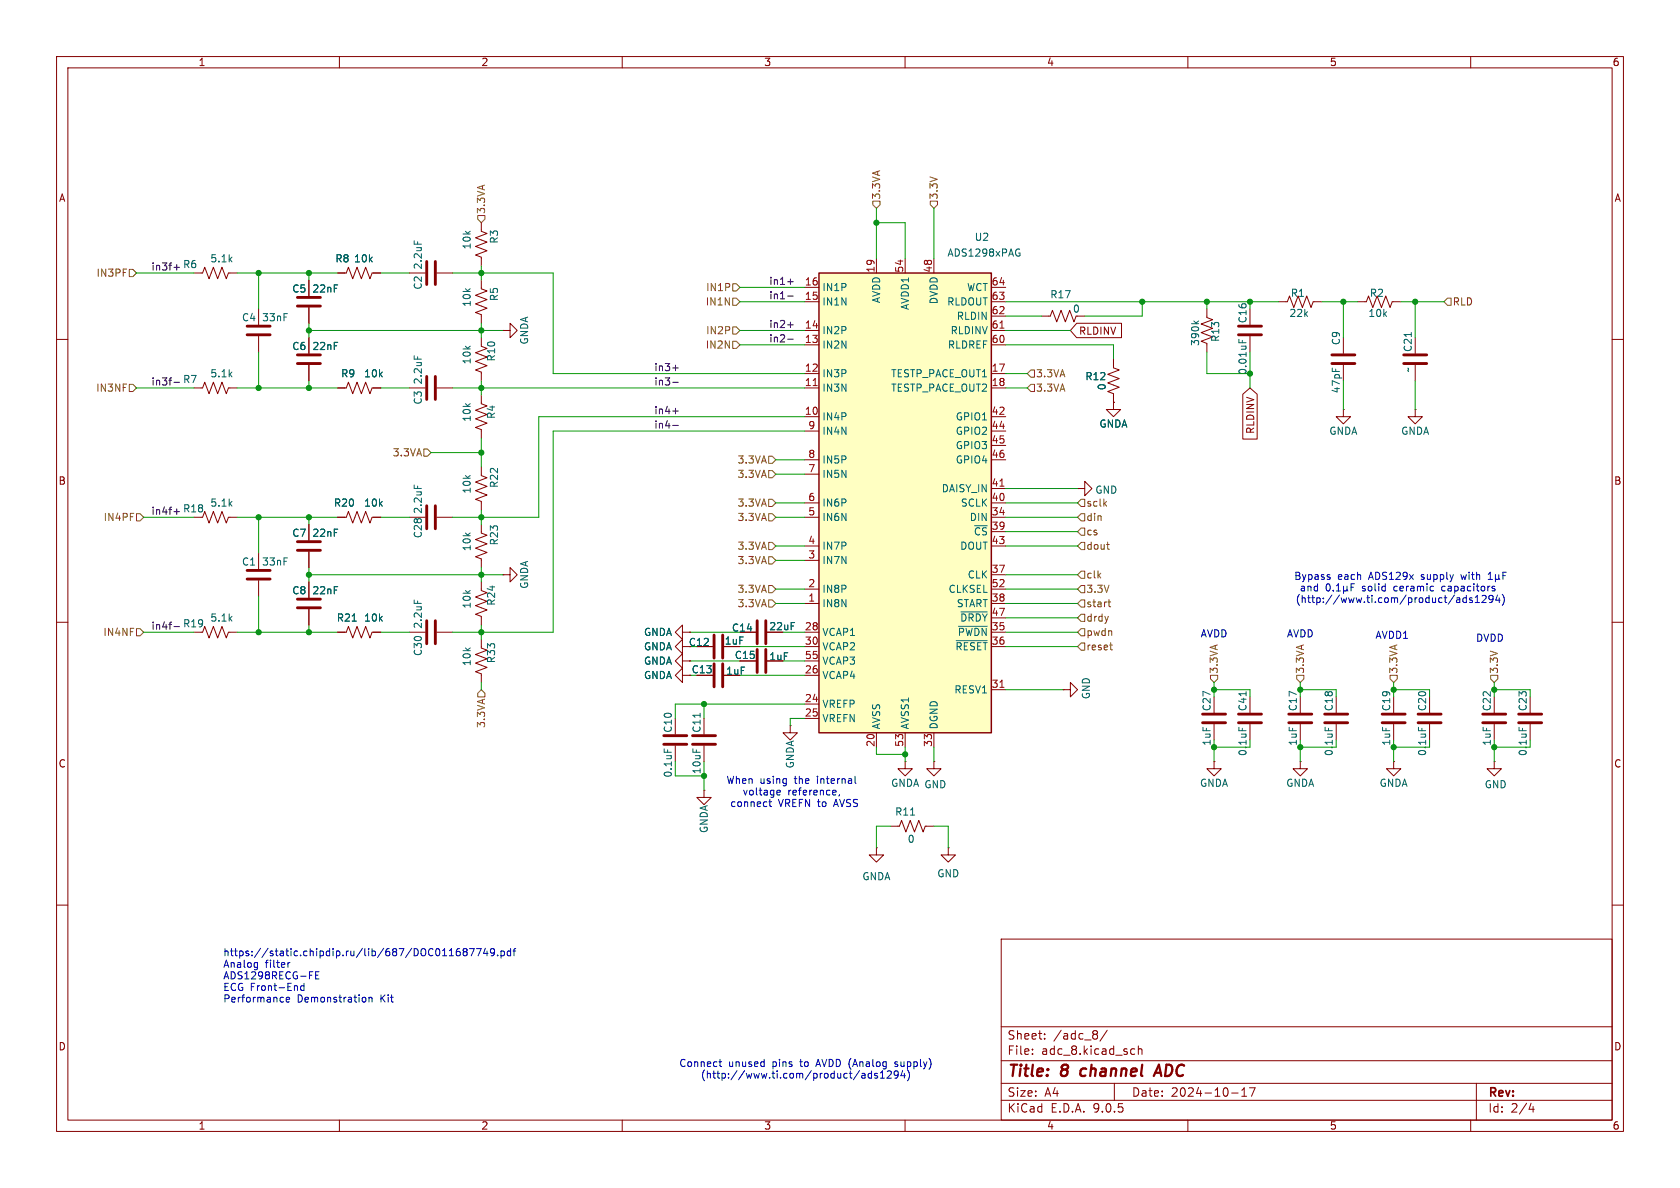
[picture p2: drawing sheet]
<svg xmlns="http://www.w3.org/2000/svg" width="297mm" height="210mm" viewBox="0 0 297 210" stroke-linecap="round" stroke-linejoin="round" font-family="sans-serif">
<g fill="none" stroke="#840000" stroke-width=".18">
<path d="M10 10h277v190h-277zM12 12h273v186h-273zM60 10v2M110 10v2M160 10v2M210 10v2M260 10v2M85.1 39.4v1.5l1 .4-2 .7 2 .8-2 .8 2 .7-2 .8 1 .4v1.5M34.3 48.3h1.5l.4-1.1 .8 2.1 .7-2.1 .8 2.1 .7-2.1 .8 2.1 .4-1h1.5M45.7 54.6v2.8M45.7 59.4v2.8M54.6 49.5v2.8"/>
<path d="M54.6 54.4v2.8M59.7 48.3h1.5l.4-1.1 .8 2.1 .7-2.1 .8 2.1 .7-2.1 .8 2.1 .4-1h1.5M72.4 48.3h2.8M77.2 48.3h2.8M85.1 59.7v1.5l1 .4-2 .8 2 .7-2 .8 2 .7-2 .8 1 .4v1.5M85.1 49.5v1.6l1 .3-2 .8 2 .8-2 .7 2 .8-2 .7 1 .4v1.6M88.9 58.4h1.3v-1.2l1.2 1.2-1.2 1.3v-1.3M88.9 58.4h.1M213.4 54.6v1.5l1 .4-2.1 .8 2.1 .7-2.1 .8 2.1 .8-2.1 .7 1.1 .4v1.5M221 59.4v2.8M226.1 53.3h1.5l.4-1 .7 2.1 .8-2.1 .8 2.1 .7-2.1 .8 2.1 .4-1.1h1.5M237.5 59.7v2.8"/>
<path d="M240 53.3h1.6l.3-1 .8 2.1 .8-2.1 .7 2.1 .8-2.1 .7 2.1 .4-1.1h1.5M10 60h2M34.3 68.6h1.5l.4-1 .8 2 .7-2 .8 2 .7-2 .8 2 .4-1h1.5M237.5 72.4v1.3h1.3l-1.3 1.2-1.3-1.2h1.3M237.5 72.4h.1M237.5 64.5v2.8M250.2 72.4v1.3h1.3l-1.3 1.2-1.3-1.2h1.3M250.2 72.4h.1M250.2 64.5v2.8M285 60h2M34.3 91.4h1.5l.4-1 .8 2.1 .7-2.1 .8 2.1 .7-2.1 .8 2.1 .4-1.1h1.5M45.7 97.8v2.8"/>
<path d="M54.6 92.7v2.8M54.6 97.5v2.8M59.7 91.4h1.5l.4-1 .8 2.1 .7-2.1 .8 2.1 .7-2.1 .8 2.1 .4-1.1h1.5M72.4 91.4h2.8M77.2 91.4h2.8M10 110h2M45.7 102.6v2.8M59.7 111.8h1.5l.4-1.1 .8 2.1 .7-2.1 .8 2.1 .7-2.1 .8 2.1 .4-1h1.5M72.4 111.8h2.8M77.2 111.8h2.8M85.1 102.9v1.5l1 .4-2 .7 2 .8-2 .8 2 .7-2 .8 1 .4v1.5M85.1 113v1.6l1 .3-2 .8 2 .8-2 .7 2 .8-2 .7 1 .4v1.6"/>
<path d="M88.9 101.6h1.3v-1.3l1.2 1.3-1.2 1.3v-1.3M88.9 101.6h.1M120.6 111.8v-1.3l-1.2 1.3 1.2 1.2v-1.2h1.3M120.6 116.8v-1.2l-1.2 1.2 1.2 1.3v-1.3h1.3M120.6 119.4v-1.3l-1.2 1.3 1.2 1.3v-1.3h1.3M120.6 114.3v-1.3l-1.2 1.3 1.2 1.3v-1.3h1.3M121.9 111.8h.1M121.9 116.8h.1M123.2 114.3h2.8M130.8 111.8h2.8M130.8 116.8h2.8M285 110h2"/>
<path d="M119.4 131.8v2.8M124.5 139.7v1.3h1.2l-1.2 1.2-1.3-1.2h1.3M124.5 139.7h.1M124.5 131.8v2.8M139.7 128.3v1.2h1.3l-1.3 1.3-1.3-1.3h1.3M139.7 128.3h.1M160 134.6v1.3h1.3l-1.3 1.3-1.3-1.3h1.3M160 134.6h.1M165.1 134.6v1.3h1.3l-1.3 1.3-1.3-1.3h1.3M165.1 134.6h.1M188 121.9h1.2v-1.2l1.3 1.2-1.3 1.3v-1.3M188 121.9h.1"/>
<path d="M214.6 134.6v1.3h1.3l-1.3 1.3-1.2-1.3h1.2M214.6 134.6h.1M214.6 128v2.8M221 128v2.8M229.9 134.6v1.3h1.2l-1.2 1.3-1.3-1.3h1.3M229.9 134.6h.1M229.9 128v2.8M236.2 128v2.8M246.4 134.6v1.3h1.2l-1.2 1.3-1.3-1.3h1.3M246.4 134.6h.1M246.4 128v2.8M252.7 128v2.8"/>
<path d="M264.2 128v2.8M270.5 128v2.8M154.9 149.9v1.2h1.3l-1.3 1.3-1.2-1.3h1.2M154.9 149.9h.1M157.5 146.1h1.5l.4-1.1 .7 2.1 .8-2.1 .8 2.1 .7-2.1 .8 2.1 .4-1h1.5M167.6 149.9v1.2h1.3l-1.3 1.3-1.2-1.3h1.2M167.6 149.9h.1M10 160h2M177 166h108v32h-108zM285 160h2M60 198v2M110 198v2"/>
<path d="M160 198v2M177 194.5h108M177 191.5h108M177 187.5h108M177 181.5h108M182.5 186.3v.1M182.5 185.5v.1M184.7 183.6v.1M184.7 182.8v.1M193.7 182.2l.3 .3-.3 .3 .3 .2v.4l-.3 .3M195.7 182.1l-1.2 2M197 191.5v3"/>
<path d="M200.2 185.4l.4 .1M200.6 186.3l-.4 .1M201.2 185.5l.3-.1 .3 .1 .1 .9M201.2 184.9v1.5M210 198v2M217.7 193.2h1.2M219.5 193.8h.9M219.5 192.7l.5-.4v1.5M220.9 192.3h1l-.7 1.5M260 198v2M261 191.5v6.5M270.7 195l-.4 1.1h.9"/>
<path d="M271 195.6v1"/>
</g>
<path d="M191.2 189.1l-.2 .7 .3 .4M204 190.2l.9-2 .4 2M204.2 189.6h1" fill="none" stroke="#840000" stroke-width=".4"/>
<g fill="none" stroke="#840000" stroke-width=".51">
<path d="M43.7 59.2h4.1M43.7 57.7h4.1M52.6 52.6h4M52.6 54.1h4M75.4 46.2v4.1M77 46.2v4.1M218.9 59.2h4.1M218.9 57.7h4.1M235.5 64.3h4M235.5 62.7h4M248.2 64.3h4M248.2 62.7h4"/>
<path d="M52.6 95.8h4M52.6 97.3h4M75.4 89.4v4.1M77 89.4v4.1M43.7 100.8h4.1M43.7 102.4h4.1M75.4 109.7v4.1M77 109.7v4.1M126.2 112.3v4M126.2 117.3v4.1M127.8 112.3v4M127.8 117.3v4.1"/>
<path d="M133.9 109.7v4.1M133.9 114.8v4.1M135.4 109.7v4.1M135.4 114.8v4.1M117.3 131.6h4.1M117.3 130h4.1M122.4 131.6h4.1M122.4 130h4.1M212.6 127.8h4.1M212.6 126.2h4.1M218.9 127.8h4.1M218.9 126.2h4.1"/>
<path d="M227.8 127.8h4.1M227.8 126.2h4.1M234.2 127.8h4.1M234.2 126.2h4.1M244.3 127.8h4.1M244.3 126.2h4.1M250.7 127.8h4.1M250.7 126.2h4.1M262.1 127.8h4.1M262.1 126.2h4.1M268.5 127.8h4M268.5 126.2h4"/>
</g>
<g fill="none" stroke="#006464" stroke-width=".18">
<path d="M73.2 42.6v.6M211.1 56.7l.4 .5M211.9 56.7l-.5 .4M219 60v.6M249.5 58.8v.7M219.6 60.2v.4M73.2 85.7v.6M62.3 109.8h.7M73.2 106.1v.6M117.4 132.4v.6M123.8 126.1v.7M219 128.6v.6"/>
<path d="M220.3 122.3v.7M234.3 128.6v.6M250.8 128.6v.6M268.5 128.6v.6M161 144.1h.7"/>
</g>
<path d="M144.8 48.3h30.5v81.2h-30.5z" fill="#ffffc2"/>
<path d="M144.8 48.3h30.5v81.2h-30.5z" fill="none" stroke="#840000" stroke-width=".25"/>
<g fill="none" stroke="#840000" stroke-width=".18">
<path d="M54.6 49.5v2.8M54.6 54.4v2.8M54.6 59.7v2.8M59.7 48.3h1.3M66 48.3h1.3M142.2 50.8h2.6M142.2 53.3h2.6M142.2 58.4h2.6M154.9 45.7v2.6M160 45.7v2.6M165.1 45.7v2.6M175.3 50.8h2.5"/>
<path d="M175.3 53.3h2.5M175.3 58.4h2.5M175.3 55.9h2.5M184.1 55.9h1.6l.4-1 .7 2 .8-2 .7 2 .8-2 .8 2 .3-1M190.3 57.1h8v2.6h-8l-1.1-1.3zM190.5 55.9h1.3M54.6 64.5v2.8M59.7 68.6h1.5l.4-1 .8 2 .7-2 .8 2 .7-2 .8 2 .4-1h1.5M72.4 68.6h2.8M77.2 68.6h2.8M85.1 69.9v1.5l1 .4-2 .7 2 .8-2 .7 2 .8-2 .8 1 .3v1.6M142.2 61h2.6"/>
<path d="M142.2 66h2.6M142.2 68.6h2.6M142.2 73.7h2.6M142.2 76.2h2.6M175.3 61h2.5M175.3 66h2.5M175.3 68.6h2.5M175.3 73.7h2.5M175.3 76.2h2.5M175.3 78.7h2.5M196.8 71.1v1.3h1.3l-1.3 1.3-1.2-1.3h1.2M196.8 71.1h.1"/>
<path d="M196.8 63.5v1.5l1.1 .4-2.1 .8 2.1 .7-2.1 .8 2.1 .8-2.1 .7 1 .4v1.5M219.7 69.7l1.3-1.1 1.3 1.1v7.9h-2.6zM54.6 92.7v2.8M54.6 97.5v2.8M59.7 91.4h1.3M66 91.4h1.3M85.1 82.6v1.5l1 .4-2 .7 2 .8-2 .7 2 .8-2 .8 1 .3v1.6M85.1 92.7v1.5l1 .4-2 .8 2 .7-2 .8 2 .8-2 .7 1 .4v1.5M142.2 81.3h2.6M142.2 83.8h2.6M142.2 88.9h2.6M142.2 91.4h2.6"/>
<path d="M142.2 96.5h2.6M142.2 99.1h2.6M175.3 81.3h2.5M175.3 88.9h2.5M175.3 91.4h2.5M175.3 96.5h2.5M175.3 86.4h2.5M175.3 94h2.5M190.5 86.4h1.3v-1.3l1.2 1.3-1.2 1.2v-1.2M190.5 86.4h.1M34.3 111.8h1.5l.4-1.1 .8 2.1 .7-2.1 .8 2.1 .7-2.1 .8 2.1 .4-1h1.5M54.6 102.9v2.8"/>
<path d="M54.6 107.7v2.8M59.7 111.8h1.3M66 111.8h1.3M121.9 111.8h.1M121.9 116.8h.1M123.2 114.3h2.8M130.8 111.8h2.8M130.8 116.8h2.8M142.2 104.1h2.6M142.2 106.7h2.6M142.2 111.8h2.6M142.2 114.3h2.6"/>
<path d="M142.2 116.8h2.6M142.2 119.4h2.6M175.3 104.1h2.5M175.3 106.7h2.5M175.3 111.8h2.5M175.3 114.3h2.5M175.3 101.6h2.5M175.3 109.2h2.5M142.2 124.5h2.6M142.2 127h2.6M154.9 129.5v2.6M160 129.5v2.6"/>
<path d="M165.1 129.5v2.6M175.3 121.9h2.5M264.2 134.6v1.3h1.2l-1.2 1.3-1.3-1.3h1.3M264.2 134.6h.1"/>
</g>
<path d="M176.8 58h.7M143.8 68.2h.7M176.8 85.9h.7M176.8 121.5h.7" fill="none" stroke="#a90000" stroke-width=".18"/>
<path d="M180 44l.3 .1M180.1 44.7h.2v.5l-.3 .1M73.2 62.9v.6M62.3 109.8h.7M169 113.3h5.5M169.5 110.7h5M169.9 108.2h4.6" fill="none" stroke="#006464" stroke-width=".18"/>
<path d="M52.6 62.7h4M52.6 64.3h4M75.4 66.5v4.1M77 66.5v4.1M52.6 105.9h4M52.6 107.4h4" fill="none" stroke="#840000" stroke-width=".51"/>
<g fill="none" stroke="#725600" stroke-width=".18">
<path d="M84.5 38.1h1.2v.6l-.6 .7-.6-.7zM154.3 35.6h1.3v.6l-.7 .6-.6-.6zM164.5 35.6h1.2v.6l-.6 .6-.6-.6zM22.9 47.6h.6l.6 .7-.6 .6h-.6zM129.5 52.7h.7l.6 .6-.6 .7h-.7zM129.5 57.8h.7l.6 .6-.6 .7h-.7zM129.5 50.2h.7l.6 .6-.6 .6h-.7zM255.9 52.7h.6v1.3h-.6l-.6-.7zM22.9 67.9h.6l.6 .7-.6 .6h-.6zM74.9 79.4h.7l.6 .6-.6 .6h-.7zM129.5 60.3h.7l.6 .7-.6 .6h-.7zM182.2 67.9h.7v1.3h-.7l-.6-.6z"/>
<path d="M182.2 65.4h.7v1.3h-.7l-.6-.7zM24.1 90.8h.7l.6 .6-.6 .7h-.7zM135.9 95.9h.6l.7 .6-.7 .7h-.6zM135.9 98.4h.6l.7 .7-.7 .6h-.6zM135.9 83.2h.6l.7 .6-.7 .7h-.6zM135.9 90.8h.6l.7 .6-.7 .7h-.6zM135.9 88.3h.6l.7 .6-.7 .6h-.6zM135.9 80.6h.6l.7 .7-.7 .6h-.6zM191.1 95.9h.7v1.3h-.7l-.6-.7zM191.1 88.3h.7v1.2h-.7l-.6-.6zM191.1 90.8h.7v1.3h-.7l-.6-.7zM191.1 93.3h.7v1.3h-.7l-.6-.6z"/>
<path d="M195.3 89l.3 .5M195.6 96.3h.5M195.6 88.6l-.5 .5M195.9 97l.2 .1M24.1 111.1h.7l.6 .7-.6 .6h-.7zM135.9 103.5h.6l.7 .6-.7 .7h-.6zM135.9 106h.6l.7 .7-.7 .6h-.6zM191.1 111.1h.7v1.3h-.7l-.6-.6zM191.1 106h.7v1.3h-.7l-.6-.6zM191.1 103.5h.7v1.3h-.7l-.6-.7zM191.1 113.7h.7v1.2h-.7l-.6-.6zM191.1 101h.7v1.2h-.7l-.6-.6z"/>
<path d="M191.1 108.6h.7v1.3h-.7l-.6-.7zM195.9 106.4h.5M196.1 106v1.1l.3 .2M196.2 114h.5M196.4 114.8l.3 .1M214 119.4h1.3v.6l-.7 .7-.6-.7zM229.2 119.4h1.3v.6l-.6 .7-.7-.7zM245.7 119.4h1.3v.6l-.6 .7-.7-.7zM263.5 119.4h1.3v.6l-.6 .7-.7-.7zM84.5 122.6l.6-.7 .6 .7v.6h-1.2z"/>
</g>
<g fill="none" stroke="#0f0f0f" stroke-width=".18">
<path d="M30.8 47.3h.9M31.2 46.8v.9M139.3 60h.9M139.3 57.4h.9M139.3 49.8h.9M139.3 52.3h.9M30.8 67.6h.9M118.9 65h1M118.9 67.6h1M118.9 72.7h1M118.9 75.2h1M30.8 90.4h.9"/>
<path d="M31.2 90v.9M30.8 110.8h.9"/>
</g>
<g fill="none" stroke="#009600" stroke-width=".18">
<path d="M154.9 36.8v8.9M154.9 39.4h5.1v6.3M165.1 36.8v8.9M24.1 48.3h10.2M41.9 48.3h17.8M45.7 48.3v6.3M54.6 48.3v1.2M54.6 57.2v2.5M54.6 58.4h34.3M67.3 48.3h5.1M80 48.3h17.8v17.7h44.4M85.1 47v2.5"/>
<path d="M85.1 57.2v2.5M130.8 50.8h11.4M130.8 58.4h11.4M130.8 53.3h11.4M177.8 58.4h11.4M177.8 53.3h48.3M177.8 55.9h6.3M201.9 53.3v2.6h-10.1M213.4 53.3v1.3M221 53.3v1.3M233.7 53.3h6.3M237.5 53.3v6.4"/>
<path d="M247.6 53.3h7.7M250.2 53.3v6.4M24.1 68.6h10.2M41.9 68.6h17.8M45.7 62.2v6.4M54.6 67.3v1.3M67.3 68.6h5.1M80 68.6h62.2M85.1 67.3v2.6M85.1 77.5v5.1M130.8 61h11.4M142.2 76.2h-44.4v35.6h-17.8"/>
<path d="M142.2 73.7h-47v17.7h-15.2M177.8 68.6h3.8M177.8 61h19v2.5M177.8 66h3.8M213.4 62.2v3.8h7.6M221 62.2v6.4M237.5 67.3v5.1M250.2 67.3v5.1M25.4 91.4h8.9M41.9 91.4h17.8M45.7 91.4v6.4M54.6 91.4v1.3"/>
<path d="M67.3 91.4h5.1M76.2 80h8.9M85.1 90.2v2.5M137.2 91.4h5M137.2 81.3h5M137.2 96.5h5M137.2 99.1h5M137.2 83.8h5M137.2 88.9h5M177.8 91.4h12.7M177.8 96.5h12.7M177.8 88.9h12.7"/>
<path d="M177.8 86.4h12.7M177.8 94h12.7M25.4 111.8h8.9M41.9 111.8h17.8M45.7 105.4v6.4M54.6 100.3v2.6M54.6 110.5v1.3M54.6 101.6h34.3M67.3 111.8h5.1M85.1 100.3v2.6M85.1 110.5v2.5M121.9 111.8h8.9"/>
<path d="M121.9 116.8h8.9M130.8 114.3h11.4M130.8 119.4h11.4M137.2 106.7h5M137.2 104.1h5M138.4 111.8h3.8M138.4 116.8h3.8M177.8 111.8h12.7M177.8 106.7h12.7M177.8 104.1h12.7M177.8 114.3h12.7M177.8 109.2h12.7"/>
<path d="M177.8 101.6h12.7M85.1 120.7v1.2M119.4 137.2h5.1v2.5M124.5 124.5v2.5M142.2 124.5h-22.8v2.5M142.2 127h-2.5v1.3M154.9 132.1v1.3h5.1M160 132.1v2.5M165.1 132.1v2.5M177.8 121.9h10.2M214.6 121.9h6.4v1.3M214.6 120.7v2.5"/>
<path d="M221 132.1h-6.4v2.5M229.9 121.9h6.3v1.3M229.9 120.7v2.5M236.2 132.1h-6.3v2.5M246.4 121.9h6.3v1.3M246.4 120.7v2.5M252.7 132.1h-6.3v2.5M264.2 121.9h6.3v1.3M264.2 120.7v2.5M270.5 132.1h-6.3v2.5M157.5 146.1h-2.6v3.8M165.1 146.1h2.5v3.8"/>
</g>
<g fill="none" stroke="#0000c2" stroke-width=".18">
<path d="M235 102l.2 .2-.2 .2M235 101.6h.1M235 103.3a.69 .69 0 0 1-.3 1.2l-.2-.3-.1-.5M235.7 104.3v.2M236.3 104.5h.7M236.3 103.6l.3-.4v1.3M237.5 104.3l.2 .2h.2l.2-.2M237.5 103.6v1.3M238.1 104.3l.2 .2M238.1 103.6v.7M238.9 103.8h.4M238.9 103.2v1.3"/>
<path d="M258 105.7l.1 .8M258.1 106.5h-.4M258.1 106h-.4M258.7 105.7l-.1 .2 .1 .5 .2 .1h.3M259.2 105.2v1.3M259.8 105.7v.3l.5 .2v.1l-.2 .2h-.3M260.8 106.5h.7M261.2 105.2v1.3M262.7 105.6l-.7 .9h.7M263.1 102.4h.7M263.1 101.5l.4-.3v1.2M263.2 105.5v.3l.3 .2h.2l.2-.2"/>
<path d="M263.9 104l.4 .1v.2l-.2 .2h-.2M263.9 103.6l.4 .1M263.9 105.5a.84 .84 0 0 1-.3 1h-.3M264.4 102.2l.2 .2h.2l.2-.2M264.4 101.6v1.2M264.7 105.2l-.3 .9h.8M265 102.2l.2 .2M265 101.6v.6M265 105.7v.8M265.6 105.1a1.46 1.46 0 0 1 0 1.9M265.7 101.8h.4M266.3 101.2h-.6v1.2"/>
<path d="M137.9 139.8l.1 .2-.7 .1M147.6 139.7l.2 .3-.6 .1M151.2 137.2v1.1l.1 .2M136.1 141.3v1.1l.3 .2M137.4 140.5h.5M147.7 140.5h-.1M148.4 140.5l-.1 .2M45.5 170.2v1l-.2 .2M45.5 170.9l-.3 .1M50 176.3l.1 .1M50.1 177.1h-.1M50.6 176.7l.6-.1-.1-.2-.3-.1-.2 .2 .1 .6h.4"/>
<path d="M50.9 170.2v.8M51 170.2l-.1 .2M53.7 173.8v1.3M53.7 174.3l-.3-.1-.3 .3 .2 .5h.4M55.8 172.4h.4M56.4 171.8h-.6v1.2h.6M64.4 176.3l.3 .2v.4l-.3 .2M65.2 176.4l.2-.1 .3 .1 .1 .7M65.2 176.3v.8M79.4 169h.8M79.4 168.1l.4-.4v1.3M81.3 167.7l-.4 .1a.86 .86 0 0 0 0 1.2l.4-.2 .1-.4-.3-.2h-.3l-.1 .2"/>
<path d="M82.1 168.2l-.2 .3v.3l.2 .2 .4-.1 .1-.2v-.2l-.3-.3M82.1 168.2l-.2-.2 .2-.3h.2l.3 .2-.3 .3M82.1 168.2h.2M83 167.7h.9l-.6 1.3M84.2 167.7h.9l-.6 1.3M85.8 167.6l-.3 .9h.8M86.1 168.1v.9M87.4 168.2l-.2 .3-.4-.1-.1-.2 .1-.4 .4-.1 .2 .1a.84 .84 0 0 1-.3 1.2h-.3M88 168.8v.2M88.6 168.2l.3-.1 .3 .3-.1 .5h-.5M88.6 168.1v1.3M90.3 168.2l-.4-.1-.2 .3 .1 .5h.5"/>
<path d="M90.3 167.7v1.3M90.7 168.1h.5M91.2 167.7l-.3 .2v1.1M127.1 187.7h.5M127.3 187.3v1.1l.3 .1M152.9 189.8v.8M152.9 190.5l-.4 .1M152.9 190l-.4 .1M153.6 189.8l-.1 .2v.5l.2 .1 .4-.1M154.1 189.3v1.3M154.7 189.8v.3l.4 .1 .1 .2-.2 .2-.4-.1M155.6 190.6h.8"/>
<path d="M156 189.3v1.3M157 189.3l.5 .1 .1 .3-.8 .9h.8M158.2 188.5h.4M158.6 187.7l-.4 .2v.2h.4M158.6 189.3l-.5 .1v.5l.2 .2h.3l.2-.2M158.8 189.6a.84 .84 0 0 1-.4 1h-.2M159.6 189.3l-.3 .9h.8M159.9 189.7v.9M160.7 189.7v.8l-.3 .6"/>
</g>
<g fill="#009600" stroke="#009600" stroke-width=".18">
<circle cx="85.1" cy="101.6" r=".46"/>
<circle cx="85.1" cy="111.8" r=".46"/>
<circle cx="124.5" cy="124.5" r=".46"/>
<circle cx="124.5" cy="137.2" r=".46"/>
<circle cx="85.1" cy="68.6" r=".46"/>
<circle cx="54.6" cy="48.3" r=".46"/>
<circle cx="54.6" cy="58.4" r=".46"/>
<circle cx="85.1" cy="48.3" r=".46"/>
<circle cx="85.1" cy="58.4" r=".46"/>
<circle cx="45.7" cy="48.3" r=".46"/>
<circle cx="45.7" cy="68.6" r=".46"/>
<circle cx="54.6" cy="68.6" r=".46"/>
<circle cx="54.6" cy="111.8" r=".46"/>
<circle cx="54.6" cy="101.6" r=".46"/>
<circle cx="45.7" cy="111.8" r=".46"/>
<circle cx="45.7" cy="91.4" r=".46"/>
<circle cx="54.6" cy="91.4" r=".46"/>
<circle cx="160" cy="133.4" r=".46"/>
<circle cx="85.1" cy="91.4" r=".46"/>
<circle cx="85.1" cy="80" r=".46"/>
<circle cx="214.6" cy="121.9" r=".46"/>
<circle cx="214.6" cy="132.1" r=".46"/>
<circle cx="221" cy="66" r=".46"/>
<circle cx="213.4" cy="53.3" r=".46"/>
<circle cx="201.9" cy="53.3" r=".46"/>
<circle cx="237.5" cy="53.3" r=".46"/>
<circle cx="250.2" cy="53.3" r=".46"/>
<circle cx="221" cy="53.3" r=".46"/>
<circle cx="264.2" cy="121.9" r=".46"/>
<circle cx="246.4" cy="121.9" r=".46"/>
<circle cx="246.4" cy="132.1" r=".46"/>
<circle cx="229.9" cy="121.9" r=".46"/>
<circle cx="264.2" cy="132.1" r=".46"/>
<circle cx="229.9" cy="132.1" r=".46"/>
<circle cx="154.9" cy="39.4" r=".46"/>
</g>
<g font-size="2.8" fill="#840000">
<text x="178" y="190.9">Title:</text>
<text x="187.7" y="190.9">8</text>
<text x="191.9" y="190.9">channel</text>
<text x="205.9" y="190.9">ADC</text>
</g>
<g font-size="2.1" fill="#840000">
<text x="178" y="184">Sheet:</text>
<text x="186.2" y="184">/adc_8/</text>
<text x="178" y="186.7">File:</text>
<text x="184.1" y="186.7">adc_8.kicad_sch</text>
<text x="178" y="196.9">KiCad</text>
<text x="178" y="194.1">Size:</text>
<text x="184.7" y="194.1">A4</text>
<text x="185.7" y="196.9">E.D.A.</text>
<text x="193.3" y="196.9">9.0.5</text>
<text x="200" y="194.1">Date:</text>
<text x="207" y="194.1">2024-10-17</text>
<text x="263" y="194.3">Rev:</text>
<text x="263" y="196.9">Id:</text>
<text x="267.1" y="196.9">2/4</text>
</g>
<g font-size="1.8" fill="#840000">
<text x="35" y="11.9">1</text>
<text x="85" y="11.9">2</text>
<text x="135" y="11.9">3</text>
<text x="185" y="11.9">4</text>
<text x="235" y="11.9">5</text>
<text x="285" y="11.9">6</text>
<text x="10.3" y="35.9">A</text>
<text x="285.3" y="35.9">A</text>
<text x="190.7" y="59.4">RLDINV</text>
<text x="221.9" y="76.8" transform="rotate(-90 221.9 76.8)">RLDINV</text>
<text x="10.3" y="85.9">B</text>
<text x="285.3" y="85.9">B</text>
<text x="135.9" y="111.6">22uF</text>
<text x="122.2" y="119.2">C13</text>
<text x="128" y="114.1">1uF</text>
<text x="128.3" y="119.5">1uF</text>
<text x="135.9" y="116.9">1uF</text>
<text x="10.3" y="135.9">C</text>
<text x="285.3" y="135.9">C</text>
<text x="10.3" y="185.9">D</text>
<text x="285.3" y="185.9">D</text>
<text x="35" y="199.9">1</text>
<text x="85" y="199.9">2</text>
<text x="135" y="199.9">3</text>
<text x="185" y="199.9">4</text>
<text x="235" y="199.9">5</text>
<text x="285" y="199.9">6</text>
</g>
<g font-size="1.8" fill="#725600">
<text x="155.8" y="35.4" transform="rotate(-90 155.8 35.4)">3.3VA</text>
<text x="166" y="35.4" transform="rotate(-90 166 35.4)">3.3V</text>
<text x="86" y="37.9" transform="rotate(-90 86 37.9)">3.3VA</text>
<text x="17" y="49.1">IN3PF</text>
<text x="124.7" y="51.7">IN1P</text>
<text x="124.7" y="54.2">IN1N</text>
<text x="124.7" y="59.3">IN2P</text>
<text x="256.7" y="54.2">RLD</text>
<text x="124.7" y="61.8">IN2N</text>
<text x="16.9" y="69.4">IN3NF</text>
<text x="183.1" y="69.4">3.3VA</text>
<text x="183.1" y="66.9">3.3VA</text>
<text x="69.3" y="80.9">3.3VA</text>
<text x="130.3" y="82.1">3.3VA</text>
<text x="130.3" y="84.7">3.3VA</text>
<text x="130.3" y="89.8">3.3VA</text>
<text x="192" y="89.8">sclk</text>
<text x="18.2" y="92.3">IN4PF</text>
<text x="130.3" y="92.3">3.3VA</text>
<text x="192" y="92.3">din</text>
<text x="192" y="94.8">cs</text>
<text x="130.3" y="97.4">3.3VA</text>
<text x="130.3" y="99.9">3.3VA</text>
<text x="192" y="97.4">dout</text>
<text x="130.3" y="105">3.3VA</text>
<text x="130.3" y="107.5">3.3VA</text>
<text x="192" y="107.5">start</text>
<text x="192" y="105">3.3V</text>
<text x="192" y="102.5">clk</text>
<text x="18.2" y="112.6">IN4NF</text>
<text x="192" y="112.6">pwdn</text>
<text x="192" y="110.1">drdy</text>
<text x="192" y="115.2">reset</text>
<text x="215.5" y="119.2" transform="rotate(-90 215.5 119.2)">3.3VA</text>
<text x="230.7" y="119.2" transform="rotate(-90 230.7 119.2)">3.3VA</text>
<text x="247.2" y="119.2" transform="rotate(-90 247.2 119.2)">3.3VA</text>
<text x="265" y="119.2" transform="rotate(-90 265 119.2)">3.3V</text>
<text x="86" y="128.8" transform="rotate(-90 86 128.8)">3.3VA</text>
</g>
<g font-size="1.8" fill="#0f0f0f">
<text x="26.7" y="47.9">in3f+</text>
<text x="135.9" y="50.5">in1+</text>
<text x="135.9" y="53">in1-</text>
<text x="135.9" y="58.1">in2+</text>
<text x="115.6" y="65.7">in3+</text>
<text x="135.9" y="60.6">in2-</text>
<text x="26.7" y="68.2">in3f-</text>
<text x="115.6" y="68.2">in3-</text>
<text x="115.6" y="73.3">in4+</text>
<text x="115.6" y="75.9">in4-</text>
<text x="26.7" y="91.1">in4f+</text>
<text x="26.7" y="111.4">in4f-</text>
</g>
<g font-size="1.8" fill="#006464">
<text x="32.3" y="47.6">R6</text>
<text x="37.1" y="46.6">5.1k</text>
<text x="59.2" y="46.6">R8</text>
<text x="62.5" y="46.6">10k</text>
<text x="74.8" y="47.7" transform="rotate(-90 74.8 47.7)">2.2uF</text>
<text x="83.4" y="44.2" transform="rotate(-90 83.4 44.2)">10k</text>
<text x="88.2" y="43.2" transform="rotate(-90 88.2 43.2)">R3</text>
<text x="167.4" y="45.6">ADS1298xPAG</text>
<text x="172.2" y="42.8">U2</text>
<text x="51.6" y="51.9">C5</text>
<text x="55.1" y="51.9">22nF</text>
<text x="74.8" y="51.3" transform="rotate(-90 74.8 51.3)">C2</text>
<text x="88.2" y="53.3" transform="rotate(-90 88.2 53.3)">R5</text>
<text x="145.3" y="51.7">IN1P</text>
<text x="155.8" y="53.7" transform="rotate(-90 155.8 53.7)">AVDD</text>
<text x="166" y="53.9" transform="rotate(-90 166 53.9)">DVDD</text>
<text x="170.9" y="51.7">WCT</text>
<text x="185.6" y="52.9">R17</text>
<text x="228.1" y="52.7">R1</text>
<text x="242.1" y="52.7">R2</text>
<text x="42.7" y="57">C4</text>
<text x="46.2" y="57">33nF</text>
<text x="83.4" y="54.3" transform="rotate(-90 83.4 54.3)">10k</text>
<text x="145.3" y="54.2">IN1N</text>
<text x="145.3" y="59.3">IN2P</text>
<text x="160.9" y="54.9" transform="rotate(-90 160.9 54.9)">AVDD1</text>
<text x="167.4" y="54.2">RLDOUT</text>
<text x="168" y="59.3">RLDINV</text>
<text x="169" y="56.7">RLDIN</text>
<text x="189.6" y="55.5">0</text>
<text x="220.6" y="57.2" transform="rotate(-90 220.6 57.2)">C16</text>
<text x="227.8" y="56.2">22k</text>
<text x="241.8" y="56.2">10k</text>
<text x="51.6" y="62.1">C6</text>
<text x="55.1" y="62.1">22nF</text>
<text x="83.4" y="64.5" transform="rotate(-90 83.4 64.5)">10k</text>
<text x="87.7" y="64" transform="rotate(-90 87.7 64)">R10</text>
<text x="93.6" y="61" transform="rotate(-90 93.6 61)">GNDA</text>
<text x="145.3" y="61.8">IN2N</text>
<text x="167.5" y="61.8">RLDREF</text>
<text x="212.2" y="61.3" transform="rotate(-90 212.2 61.3)">390k</text>
<text x="215.7" y="60.5" transform="rotate(-90 215.7 60.5)">R13</text>
<text x="237.1" y="61.1" transform="rotate(-90 237.1 61.1)">C9</text>
<text x="249.8" y="65.9" transform="rotate(-90 249.8 65.9)">~</text>
<text x="249.8" y="62.3" transform="rotate(-90 249.8 62.3)">C21</text>
<text x="32.3" y="67.9">R7</text>
<text x="37.1" y="66.9">5.1k</text>
<text x="60.2" y="66.9">R9</text>
<text x="64.3" y="66.9">10k</text>
<text x="74.8" y="71.6" transform="rotate(-90 74.8 71.6)">C3</text>
<text x="74.8" y="68.1" transform="rotate(-90 74.8 68.1)">2.2uF</text>
<text x="145.3" y="66.9">IN3P</text>
<text x="145.3" y="69.4">IN3N</text>
<text x="157.4" y="66.9">TESTP_PACE_OUT1</text>
<text x="157.4" y="69.4">TESTP_PACE_OUT2</text>
<text x="191.8" y="67.4">R12</text>
<text x="195.7" y="69.1" transform="rotate(-90 195.7 69.1)">0</text>
<text x="220.6" y="66.4" transform="rotate(-90 220.6 66.4)">0.01uF</text>
<text x="237.1" y="69.6" transform="rotate(-90 237.1 69.6)">47pF</text>
<text x="83.4" y="74.7" transform="rotate(-90 83.4 74.7)">10k</text>
<text x="87.7" y="74.2" transform="rotate(-90 87.7 74.2)">R4</text>
<text x="145.3" y="74.5">IN4P</text>
<text x="145.3" y="77.1">IN4N</text>
<text x="168.9" y="74.5">GPIO1</text>
<text x="168.9" y="77.1">GPIO2</text>
<text x="194.3" y="75.8">GNDA</text>
<text x="234.9" y="77.1">GNDA</text>
<text x="247.6" y="77.1">GNDA</text>
<text x="145.3" y="82.1">IN5P</text>
<text x="168.9" y="79.6">GPIO3</text>
<text x="168.9" y="82.1">GPIO4</text>
<text x="37.1" y="89.8">5.1k</text>
<text x="58.9" y="89.8">R20</text>
<text x="64.3" y="89.8">10k</text>
<text x="83.4" y="87.4" transform="rotate(-90 83.4 87.4)">10k</text>
<text x="88.2" y="86.4" transform="rotate(-90 88.2 86.4)">R22</text>
<text x="145.3" y="84.7">IN5N</text>
<text x="145.3" y="89.8">IN6P</text>
<text x="166.4" y="87.2">DAISY_IN</text>
<text x="169.8" y="89.8">SCLK</text>
<text x="193.5" y="87.5">GND</text>
<text x="32.3" y="90.8">R18</text>
<text x="51.6" y="95.1">C7</text>
<text x="55.1" y="95.1">22nF</text>
<text x="74.8" y="95.2" transform="rotate(-90 74.8 95.2)">C28</text>
<text x="74.8" y="90.9" transform="rotate(-90 74.8 90.9)">2.2uF</text>
<text x="145.3" y="92.3">IN6N</text>
<text x="171.3" y="92.3">DIN</text>
<text x="172.1" y="94.8">~{CS}</text>
<text x="42.7" y="100.2">C1</text>
<text x="46.2" y="100.2">33nF</text>
<text x="83.4" y="97.5" transform="rotate(-90 83.4 97.5)">10k</text>
<text x="88.2" y="96.5" transform="rotate(-90 88.2 96.5)">R23</text>
<text x="145.3" y="97.4">IN7P</text>
<text x="145.3" y="99.9">IN7N</text>
<text x="169.7" y="97.4">DOUT</text>
<text x="51.6" y="105.3">C8</text>
<text x="55.1" y="105.3">22nF</text>
<text x="83.4" y="107.7" transform="rotate(-90 83.4 107.7)">10k</text>
<text x="87.7" y="107.2" transform="rotate(-90 87.7 107.2)">R24</text>
<text x="93.6" y="104.2" transform="rotate(-90 93.6 104.2)">GNDA</text>
<text x="145.3" y="105">IN8P</text>
<text x="145.3" y="107.5">IN8N</text>
<text x="167.6" y="105">CLKSEL</text>
<text x="169" y="107.5">START</text>
<text x="171" y="102.5">CLK</text>
<text x="32.3" y="111.1">R19</text>
<text x="37.1" y="110.1">5.1k</text>
<text x="59.4" y="110.1">R21</text>
<text x="64.3" y="110.1">10k</text>
<text x="74.8" y="111.2" transform="rotate(-90 74.8 111.2)">2.2uF</text>
<text x="113.8" y="112.6">GNDA</text>
<text x="129.3" y="111.9">C14</text>
<text x="145.3" y="112.6">VCAP1</text>
<text x="169.2" y="112.6">~{PWDN}</text>
<text x="169.7" y="110.1">~{DRDY}</text>
<text x="74.8" y="116.1" transform="rotate(-90 74.8 116.1)">C30</text>
<text x="83.4" y="117.8" transform="rotate(-90 83.4 117.8)">10k</text>
<text x="87.7" y="117.3" transform="rotate(-90 87.7 117.3)">R33</text>
<text x="113.8" y="117.7">GNDA</text>
<text x="113.8" y="115.2">GNDA</text>
<text x="121.7" y="114.4">C12</text>
<text x="129.8" y="116.7">C15</text>
<text x="145.3" y="115.2">VCAP2</text>
<text x="145.3" y="117.7">VCAP3</text>
<text x="168.8" y="115.2">~{RESET}</text>
<text x="113.8" y="120.2">GNDA</text>
<text x="145.3" y="120.2">VCAP4</text>
<text x="145.3" y="125.3">VREFP</text>
<text x="168.6" y="122.8">RESV1</text>
<text x="192.9" y="123.7" transform="rotate(-90 192.9 123.7)">GND</text>
<text x="214.2" y="125.8" transform="rotate(-90 214.2 125.8)">C27</text>
<text x="220.6" y="125.8" transform="rotate(-90 220.6 125.8)">C41</text>
<text x="229.5" y="125.8" transform="rotate(-90 229.5 125.8)">C17</text>
<text x="235.8" y="125.8" transform="rotate(-90 235.8 125.8)">C18</text>
<text x="246" y="125.8" transform="rotate(-90 246 125.8)">C19</text>
<text x="252.3" y="125.8" transform="rotate(-90 252.3 125.8)">C20</text>
<text x="263.8" y="125.8" transform="rotate(-90 263.8 125.8)">C22</text>
<text x="270.1" y="125.8" transform="rotate(-90 270.1 125.8)">C23</text>
<text x="119" y="129.6" transform="rotate(-90 119 129.6)">C10</text>
<text x="124.1" y="129.6" transform="rotate(-90 124.1 129.6)">C11</text>
<text x="145.3" y="127.9">VREFN</text>
<text x="155.8" y="129" transform="rotate(-90 155.8 129)">AVSS</text>
<text x="160.9" y="129" transform="rotate(-90 160.9 129)">AVSS1</text>
<text x="166" y="129" transform="rotate(-90 166 129)">DGND</text>
<text x="140.6" y="135.9" transform="rotate(-90 140.6 135.9)">GNDA</text>
<text x="157.4" y="139.3">GNDA GND</text>
<text x="212" y="139.3">GNDA</text>
<text x="227.3" y="139.3">GNDA</text>
<text x="243.8" y="139.3">GNDA</text>
<text x="262.4" y="139.5">GND</text>
<text x="125.3" y="147.4" transform="rotate(-90 125.3 147.4)">GNDA</text>
<text x="158.2" y="144.4">R11</text>
<text x="160.4" y="149.2">0</text>
<text x="152.4" y="155.8">GNDA</text>
<text x="165.6" y="155.3">GND</text>
</g>
<g font-size="1.8" fill="#a90000">
<text x="142.2" y="50.5">16</text>
<text x="142.2" y="53.1">15</text>
<text x="154.7" y="48.3" transform="rotate(-90 154.7 48.3)">19</text>
<text x="159.8" y="48.3" transform="rotate(-90 159.8 48.3)">54</text>
<text x="164.8" y="48.3" transform="rotate(-90 164.8 48.3)">48</text>
<text x="175.2" y="50.5">64</text>
<text x="175.2" y="53.1">63</text>
<text x="142.2" y="58.2">14</text>
<text x="175.2" y="55.6">62</text>
<text x="175.2" y="58.2">61</text>
<text x="142.2" y="60.7">13</text>
<text x="142.2" y="65.8">12</text>
<text x="175.2" y="60.7">60</text>
<text x="175.2" y="65.8">17</text>
<text x="142.2" y="68.3">11</text>
<text x="175.2" y="68.3">18</text>
<text x="142.2" y="73.4">10</text>
<text x="142.8" y="75.9">9</text>
<text x="175.2" y="73.4">42</text>
<text x="175.2" y="75.9">44</text>
<text x="142.8" y="81">8</text>
<text x="142.8" y="83.6">7</text>
<text x="175.2" y="78.5">45</text>
<text x="175.2" y="81">46</text>
<text x="142.8" y="88.6">6</text>
<text x="175.2" y="86.1">41</text>
<text x="175.2" y="88.6">40</text>
<text x="142.8" y="91.2">5</text>
<text x="175.2" y="91.2">34</text>
<text x="175.2" y="93.7">39</text>
<text x="142.8" y="96.3">4</text>
<text x="142.8" y="98.8">3</text>
<text x="175.2" y="96.3">43</text>
<text x="175.2" y="101.3">37</text>
<text x="142.8" y="103.9">2</text>
<text x="142.8" y="106.4">1</text>
<text x="175.2" y="103.9">52</text>
<text x="175.2" y="106.4">38</text>
<text x="142.2" y="111.5">28</text>
<text x="175.2" y="109">47</text>
<text x="175.2" y="111.5">35</text>
<text x="142.2" y="114">30</text>
<text x="142.2" y="116.6">55</text>
<text x="142.2" y="119.1">26</text>
<text x="175.2" y="114">36</text>
<text x="142.2" y="124.2">24</text>
<text x="175.2" y="121.7">31</text>
<text x="142.2" y="126.7">25</text>
<text x="154.7" y="132.1" transform="rotate(-90 154.7 132.1)">20</text>
<text x="159.8" y="132.1" transform="rotate(-90 159.8 132.1)">53</text>
<text x="164.8" y="132.1" transform="rotate(-90 164.8 132.1)">33</text>
</g>
<g font-size="1.8" fill="#0000c2">
<text x="228.7" y="102.7">Bypass</text>
<text x="229" y="106.8">(http://www.ti.com/product/ads1294)</text>
<text x="229.7" y="104.8">and</text>
<text x="236.5" y="102.7">each</text>
<text x="240.9" y="104.8">solid</text>
<text x="242.1" y="102.7">ADS129x</text>
<text x="246.7" y="104.8">ceramic</text>
<text x="251.5" y="102.7">supply</text>
<text x="255.3" y="104.8">capacitors</text>
<text x="258.8" y="102.7">with</text>
<text x="212.2" y="112.9">AVDD</text>
<text x="227.4" y="112.9">AVDD</text>
<text x="243.1" y="113.1">AVDD1</text>
<text x="260.8" y="113.6">DVDD</text>
<text x="128.3" y="138.8">When</text>
<text x="129" y="142.9">connect</text>
<text x="131.2" y="140.8">voltage</text>
<text x="134.3" y="138.8">using</text>
<text x="137.6" y="142.9">VREFN to</text>
<text x="139.3" y="140.8">reference,</text>
<text x="140.6" y="138.8">the</text>
<text x="144.7" y="138.8">internal</text>
<text x="147.7" y="142.9">AVSS</text>
<text x="39.4" y="169.2">https://static.chipdip.ru/lib/687/DOC011687749.pdf</text>
<text x="39.4" y="171.3">Analog</text>
<text x="39.4" y="173.3">ADS1298RECG-FE</text>
<text x="46.9" y="171.3">filter</text>
<text x="39.4" y="175.4">ECG Front-End</text>
<text x="39.4" y="177.4">Performance</text>
<text x="52.5" y="177.4">Demonstration</text>
<text x="67.4" y="177.4">Kit</text>
<text x="120" y="188.8">Connect</text>
<text x="123.8" y="190.9">(http://www.ti.com/product/ads1294)</text>
<text x="128.8" y="188.8">unused</text>
<text x="136.7" y="188.8">pins</text>
<text x="141.8" y="188.8">to</text>
<text x="144.8" y="188.8">AVDD (Analog</text>
<text x="159.1" y="188.8">supply)</text>
</g>
<g font-size="1.8" fill="#009600">
<text x="214.2" y="131.9" transform="rotate(-90 214.2 131.9)">1uF</text>
<text x="229.5" y="131.9" transform="rotate(-90 229.5 131.9)">1uF</text>
<text x="246" y="131.9" transform="rotate(-90 246 131.9)">1uF</text>
<text x="263.8" y="131.9" transform="rotate(-90 263.8 131.9)">1uF</text>
<text x="119" y="137.6" transform="rotate(-90 119 137.6)">0.1uF</text>
<text x="124.1" y="136.9" transform="rotate(-90 124.1 136.9)">10uF</text>
<text x="220.6" y="133.7" transform="rotate(-90 220.6 133.7)">0.1uF</text>
<text x="235.8" y="133.7" transform="rotate(-90 235.8 133.7)">0.1uF</text>
<text x="252.3" y="133.7" transform="rotate(-90 252.3 133.7)">0.1uF</text>
<text x="270.1" y="133.7" transform="rotate(-90 270.1 133.7)">0.1uF</text>
</g>
</svg>
